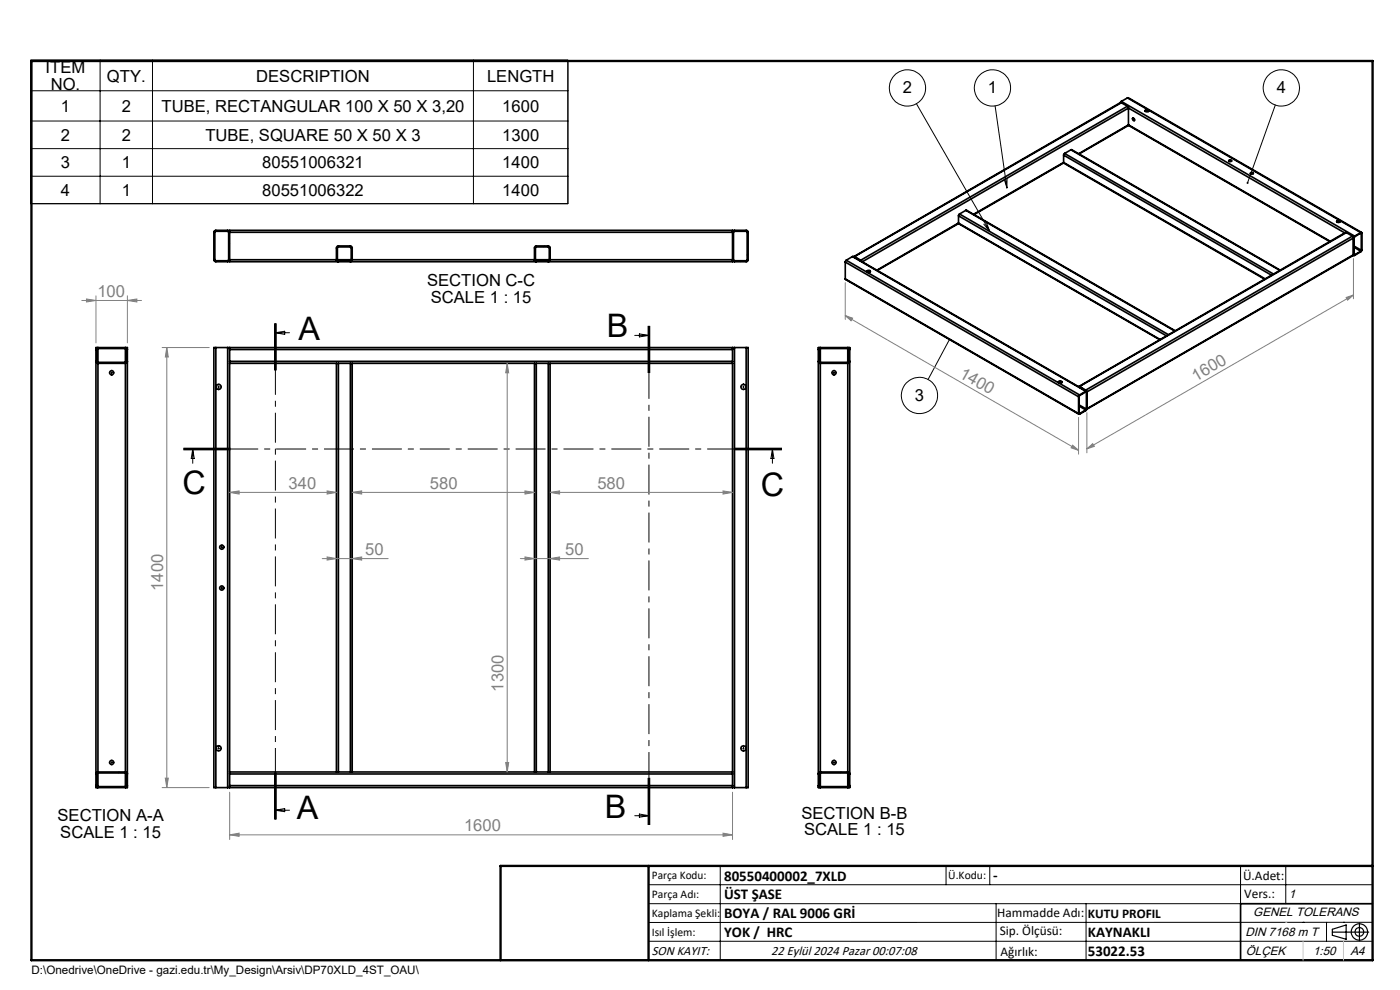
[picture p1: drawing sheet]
<svg xmlns="http://www.w3.org/2000/svg" width="297mm" height="210mm" viewBox="0 0 297 210" stroke-linecap="round" stroke-linejoin="round" font-family="sans-serif">
<g fill="none" stroke="#000" stroke-width=".35">
<path d="M225.6 34.5l42.7 24.7M225.6 34.6l-19 10.9M225.6 32.9v1.6M225.6 34.5l-19.1 11M225.6 32.9l44.1 25.5M225.6 34.5l42.8 24.7M225.8 32.6l-.2 .3M225.8 32.6l44.4 25.5M227.2 31.8l44.4 25.5M227.2 31.8l-1.4 .8M227.2 31.8l44.3 25.6M237.9 21.5l-.2 .3"/>
<path d="M237.9 21.8h-.2l-56.5 32.6M237.9 21.5l49.5 28.6M237.9 21.8l-56.6 32.6M237.9 21.8l1.3 .7M239.2 20.8l.2-.1 49.5 28.6M239.2 22.5l.2 .4M239.2 20.8l49.5 28.5M239.2 20.8l-1.3 .7M239.2 22.5l-56.6 32.7M239.4 26.5l-10.5 6.2M239.4 26.6l42.7 24.7M239.4 22.9v3.6"/>
<path d="M239.4 22.9l45.9 26.5M239.4 26.5l42.8 24.7M239.4 22.9l-56.4 32.6M239.4 26.5l-10.6 6.1M240.3 25a.28 .28 0 0 1 .4 .2 .28 .28 0 0 1-.3 .4l-.2-.3zM240.3 25.1l.4 .5M240.3 25.1l.4 .2M240.4 25l-.1 .1M240.6 25.5h.1M242.9 23.6l.3-.2 .5 .2M243 23.3h.2a.3 .3 0 0 1 .4 0 .3 .3 0 0 1 0 .4 .3 .3 0 0 1-.4 0l-.3-.1zM260.7 34.2l.2-.2 .4 .2"/>
<path d="M260.7 34l.2-.1a.25 .25 0 0 1 .3 0 .25 .25 0 0 1 0 .4 .25 .25 0 0 1-.3 0l-.2-.1zM265.3 36.7l.2-.1a.24 .24 0 0 1 .3 0 .24 .24 0 0 1 0 .4 .24 .24 0 0 1-.3-.1zM265.3 36.8l.2-.1 .4 .1M45.7 49.1h2.6l.2 .1v5.9l-.2 .2-2.7-.1zM48.7 49.3l-.3-.4h-2.7l-.3 .4v6l.3 .2h2.7l.3-.4M48.7 55.1v.4h106.7v-.4M48.7 49.3v-.4h106.7v.4M48.7 49.3v5.8M48.7 49.3h106.7M48.7 55.1h22.7M71.6 55.1h2.9M71.7 52.4h2.8v2.9l-2.9-.1z"/>
<path d="M71.8 55.5l-.3-.1-.1-.3v-2.5l.1-.4h.3h2.5l.3 .1 .1 2.9-.4 .3M74.7 55.1h38.7M113.6 55.1h2.9M113.6 52.4h2.8l.1 2.8-2.9 .1zM113.8 55.5l-.4-.3v-2.7l.4-.3h2.5l.4 .2v2.9l-.4 .2M116.7 55.1h38.7M155.4 49.3l.3-.4h2.7l.3 .3-.1 6.1-.2 .2h-2.7l-.3-.4M155.4 49.3v5.8M155.6 49.1h2.7l.2 .1v5.9l-.2 .2h-2.5l-.2-.1zM179.3 59.2l49.6 28.7M179.3 55.6l49.5 28.6M179.3 59.2l49.5 28.5"/>
<path d="M179.3 55.6v3.6M179.5 55.2l-.2 .4M179.5 55.2l49.5 28.6M180.8 54.4l49.7 28.6M180.8 54.4l49.5 28.6M180.8 54.4l-1.3 .8M181.2 54.6h.1M181.3 54.4l-.2 .1M181.3 54.6l1.4 .8M181.3 54.6h.1M181.3 54.4l1.3 .8M182.6 55.2l.2 .3"/>
<path d="M183.9 57.5a.37 .37 0 0 1 .4-.2 .37 .37 0 0 1 .3 .4l-.4 .1zM183.9 57.6l.3-.1 .4 .1M203.3 47.3l42.7 24.8M203.3 45.8v1.5M203.3 47.3l-17.3 10M203.3 45.8l44.2 25.5M203.3 47.3l42.8 24.7M203.4 47.4l-17.3 10M203.6 45.4l-.3 .4M203.6 45.4l44.3 25.6M204.9 44.6l44.4 25.6M204.9 44.6l-1.3 .8"/>
<path d="M204.9 44.6l44.3 25.6M283.6 46.9a.39 .39 0 0 1 .4-.2 .39 .39 0 0 1 .3 .4l-.4 .1-.3-.1zM283.6 47l.2-.1 .5 .1M285.6 49.3h-.2l-56.5 32.7M285.6 49.3l-56.6 32.7M285.6 49.3l1.3 .8M286.9 50.1l.2 .4M286.9 50.1l-56.6 32.7M287.1 54l-56.6 32.8M287.1 54.1l.1 .1M287.1 50.5l-56.5 32.6M287.1 54l-56.5 32.7"/>
<path d="M287.1 50.5v3.5M287.3 54h.1M287.3 52.2l1.5 .9M287.3 52.4l1.4 .9M287.4 50.1l-.3 .4M288.7 49.3l.2 .2v3.8l-1.6 .9-.2-.2M288.7 49.5h.1M288.7 49.5l-1.4 .8v3.7M288.7 49.3l-1.3 .8M288.7 53.3l-1.3 .7M288.8 53.1l-.1 .2M288.8 49.5v3.6"/>
<path d="M20.4 76.7l.1 .3 .3 .1M20.8 73.7l-.3 .1-.1 .3M20.8 73.9l-.2 .2v2.6l.2 .2M20.8 73.7h-.4v93.4h.4M20.8 77.1h5.8M20.8 73.7h5.8M20.8 76.9h5.8M20.8 73.9h5.8M20.8 73.9v3M20.8 77.1v86.7M26.6 73.7l.3 .2 .1 .2M26.6 73.9l.2 .2v2.6l-.2 .2"/>
<path d="M26.6 73.7h.4v93.4h-.4M26.6 73.9v3M26.6 77.1v86.7M27 76.7l-.2 .3-.2 .1M45.8 73.7h-.4v93.4h.4M45.8 73.7h2.5M45.8 73.7v93.4M48.3 73.7h.4M48.3 73.7v93.4M48.7 76.7v.4M48.7 73.7v.4M48.7 76.7h106.7"/>
<path d="M48.7 77.1h106.7M48.7 73.7h106.7M48.7 74.1h106.7M48.7 74.1v2.6M48.7 77.1v86.7M71.4 77.1v86.7M71.8 77.1v86.7M74.3 77.1v86.7M74.7 77.1v86.7M113.4 77.1v86.7M113.8 77.1v86.7M116.3 77.1v86.7"/>
<path d="M116.7 77.1v86.7M155.4 76.7v.4M155.4 73.7v.4M155.4 73.7h.4M155.4 74.1v2.6M155.4 77.1v86.7M155.8 73.7h2.5M155.8 73.7v93.4M158.3 73.7h.4v93.4h-.4M158.3 73.7v93.4M173.6 76.7l.1 .2 .3 .2M174 73.7l-.3 .2-.1 .2"/>
<path d="M174 73.9l-.2 .2v2.6l.2 .2M174 73.7h-.4v93.4h.4M174 77.1h5.8M174 73.7h5.8M174 76.9h5.8M174 73.9h5.8M174 73.9v3M174 77.1v86.7M179.8 73.7l.5 .4M179.8 73.9l.3 .2v2.6l-.3 .2M179.8 73.7h.5v93.4h-.5M179.8 73.9v3"/>
<path d="M179.8 77.1v86.7M180.3 76.7l-.5 .4M224.5 81a.36 .36 0 0 1 .5-.3 .36 .36 0 0 1 .2 .5l-.4 .1-.3-.2zM224.5 81.1l.3-.1 .5 .1M228.8 84.2v3.5M228.9 87.7h.1M228.9 85.9l1.6 .9M228.9 86.1l1.4 .9M229 82.1h.1M229 82h-.2M229 82.1l1.4 .8M229 83.8l-.2 .4"/>
<path d="M229 82l1.3 .8M230.3 82.8l.3 .3M230.3 83l.3 .1M230.3 83.1l-1.4 1v3.6M230.3 83.1l.2 .1M230.3 83l-1.3 .8M230.3 87l-1.3 .7M230.5 86.8l-.2 .2M230.5 83.2v3.6M230.6 86.7l-.2 .4-1.4 .8-.2-.2M230.6 83.1v3.6M20.4 166.6l.1 .4 .3 .1"/>
<path d="M20.8 163.8h-.3l-.1 .4M20.8 164l-.2 .1v2.6l.2 .2M20.8 167.1h5.8M20.8 163.8h5.8M20.8 166.9h5.8M20.8 164h5.8M20.8 164v2.9M26.6 163.8l.3 .1 .1 .3M26.6 164l.2 .1v2.6l-.2 .2M26.6 164v2.9M27 166.6l-.1 .4-.3 .1M45.8 167.1h2.5"/>
<path d="M48.3 167.1h.4M48.7 166.6v.5M48.7 163.8v.4M48.7 164.2v2.4M48.7 167.1h106.7M48.7 166.6h106.7M48.7 164.2h106.7M48.7 163.8h106.7M155.4 167.1h.4M155.4 166.6v.5M155.4 163.8v.4M155.4 164.2v2.4"/>
<path d="M155.8 167.1h2.5M173.6 166.6l.1 .4 .3 .1M174 163.8l-.3 .1-.1 .3M174 164l-.2 .1v2.6l.2 .2M174 167.1h5.8M174 163.8h5.8M174 166.9h5.8M174 164h5.8M174 164v2.9M179.8 163.8l.4 .1 .1 .3M179.8 164l.3 .1v2.6l-.3 .2M179.8 164v2.9"/>
<path d="M180.3 166.6l-.2 .4-.3 .1M291.2 191.7h-28v12"/>
<circle cx="23.7" cy="79.1" r=".44"/>
<circle cx="176.9" cy="79.1" r=".44"/>
<circle cx="46.4" cy="82.1" r=".53"/>
<circle cx="157.7" cy="82.1" r=".54"/>
<circle cx="47.1" cy="116.1" r=".43"/>
<circle cx="47" cy="124.7" r=".44"/>
<circle cx="46.4" cy="158.7" r=".53"/>
<circle cx="157.7" cy="158.7" r=".53"/>
<circle cx="23.7" cy="161.7" r=".43"/>
<circle cx="176.9" cy="161.7" r=".43"/>
</g>
<g fill="none" stroke="#000" stroke-width=".21">
<path d="M6.5 12.8h114v30.4h-114zM6.5 19.3h114M21.2 12.8v30.4M32.3 12.8v30.4M100.4 12.8v30.4M6.5 25.7h114M6.5 31.5h114M6.5 37.4h114M194.4 22l15.6 27.1M211.1 22.5l2.5 17.4M213 37.9l.6 2M213.6 37.8v2.1"/>
<path d="M270.5 22.3l-5.8 16.5M45.6 54.7l-.2 .3M48.7 51.6l-.2 .2M72 55.3l-.2 .2M74.7 52.6l-.2 .2M113.6 54.1l-.2 .2M115.5 52.2l-.2 .2M155.6 52.5l-.2 .2M157.3 55.3l-.2 .2M158.7 49.4l-.2 .2M158.7 53.9l-.2 .2M208.7 47.5l1.3 1.6"/>
<path d="M209.3 47.2l.7 1.9M20.6 74.1l-.2 .3M21 73.7l-.3 .3M23.5 79.1h.3M23.7 78.9v.3M27 76.7l-.4 .4M58.2 68.6v10M58.4 70.6h3M58.4 70.6l2-.3v.6zM58.4 68.6v10M58.6 68.6v10M134.7 71.1h3"/>
<path d="M135.6 70.8l2.1 .3-2.1 .4zM137.5 69.1v10M137.7 69.1v10M137.8 69.1v10M173.8 74.1l-.2 .3M174.2 73.7l-.2 .3M176.8 79.1h.3M176.9 78.9v.3M180.3 76.7l-.5 .4M201.4 72l-4.5 8.5M38.9 95.2h10M38.9 95.1h10"/>
<path d="M38.9 95.4h10M40.9 95.3l.3 2h-.6zM40.9 95.3v3M46.2 82.1h.3M46.4 81.9v.3M155.9 95.2h10M155.9 95.1h10M155.9 95.4h10M157.6 82.1h.3M157.7 81.9v.3M163.9 95.3v3M163.9 95.3l.3 2h-.7z"/>
<path d="M46.9 116.1h.3M47.1 115.9v.3M46.9 124.7h.3M47.1 124.6v.3M46.2 158.7h.3M46.4 158.6v.3M157.6 158.7h.3M157.7 158.6v.3M20.8 163.8l-.4 .3M22.2 166.9l-.3 .2M23.5 161.7h.3M23.7 161.6v.3"/>
<path d="M25.3 163.8l-.3 .2M58.2 163.8v10M58.4 171.9l2-.4v.7zM58.4 171.9h3M58.4 163.8v10M58.6 163.8v10zM134.7 173h3M135.6 172.7l2.1 .3-2.1 .3zM137.5 165v10M137.7 165v10M137.8 165v10M174 163.8l-.4 .3"/>
<path d="M175.4 166.9l-.2 .2M176.8 161.7h.3M176.9 161.6v.3M178.5 163.8l-.2 .2M137.6 187.7h153.6M137.6 191.7h153.6M137.6 199.7h153.6M152.8 183.7v20M200.7 183.7v4M210 183.7v4M211.3 191.7v12M230.4 191.7v12"/>
<path d="M263.2 183.7v20M272.8 183.7v8M276.4 195.6h.1M281.4 195.6v4.1M285 195.6h.1M291.2 195.6l-153.6 .1"/>
<circle cx="192.5" cy="18.6" r="3.8"/>
<circle cx="210.6" cy="18.7" r="3.9"/>
<circle cx="271.8" cy="18.7" r="3.9"/>
<circle cx="195.1" cy="83.9" r="3.9"/>
</g>
<g fill="none" stroke="#808080" stroke-width=".21">
<path d="M179.3 60v7.8M287.1 54.8v8.6M17.4 63.7h12.6M18.3 63.4l2.1 .3-2.1 .4zM20.4 62.8v9.9M27 63.7l2-.3v.7zM27 62.8v9.9M34.4 73.7h10M35.4 73.7l.3 2h-.6zM35.4 73.7v93.4M107.6 77.1l.3 2h-.6zM107.6 77.1v86.7"/>
<path d="M179.3 66.9l1.6 .6-.3 .5zM179.3 66.9l49.5 28.6M285.6 63.1l1.5-.5-1.2 1.1zM287.1 62.6l-56.5 32.6M227.5 94.4l1.3 1.1-1.6-.5zM228.8 88.5v7.8M230.6 95.2l1.2-1.1 .4 .6zM230.6 87.5v8.6M48.7 104.4l2-.3v.7zM48.7 104.4h22.7M68.4 118.5h13.9M69.4 104.1l2 .3-2 .4z"/>
<path d="M69.4 118.1l2 .4-2 .3zM74.7 104.4l2-.3v.7zM74.7 104.4h38.7M74.7 118.5l2-.4v.7zM110.4 118.5h14.4M111.4 104.1l2 .3-2 .4zM111.4 118.1l2 .4-2 .3zM116.7 118.5l2-.4v.7zM116.7 104.4l2-.3v.7zM116.7 104.4h38.7M153.4 104.1l2 .3-2 .4zM34.4 167.1h10"/>
<path d="M35.1 165.1h.6l-.3 2zM48.7 177.1l2-.4v.7zM48.7 168.1v10M48.7 177.1h106.7M107.3 161.7h.6l-.3 2.1zM153.4 176.7l2 .4-2 .3zM155.4 168.1v10"/>
</g>
<g fill="none" stroke="#000" stroke-width=".25">
<path d="M282.6 197.7h7.8M282.6 197.1l3-.9v3l-3-.8zM288.4 195.8v3.8M106.2 203.7h185"/>
<circle cx="288.4" cy="197.7" r="1.74"/>
<circle cx="288.4" cy="197.7" r=".93"/>
</g>
<g fill="none" stroke="#000" stroke-width=".21" stroke-dasharray="15.2 1.3 1.3 1.3" stroke-linecap="butt">
<path d="M23.4 79.1h-.3M23.7 78.7v-.2M23.7 79.4v.3M24 79.1h.3M176.6 79.1h-.3M176.9 78.7v-.2M176.9 79.4v.3M177.3 79.1h.2M46.1 82.1h-.4M46.4 82.4v.4M46.4 81.7v-.3M46.7 82.1h.4"/>
<path d="M157.4 82.1h-.4M157.7 82.4v.4M157.7 81.7v-.3M158.1 82.1h.3M46.7 116.1h-.2M47.1 116.4v.3M47.1 115.7v-.2M47.4 116.1h.3M46.7 124.7h-.2M47.1 125.1v.2M47.1 124.4v-.3M47.4 124.7h.3"/>
<path d="M46.1 158.7h-.4M46.4 159.1v.3M46.4 158.4v-.4M46.7 158.7h.4M157.4 158.7h-.4M157.7 159.1v.3M157.7 158.4v-.4M158.1 158.7h.3M23.4 161.7h-.3M23.7 161.4v-.3M23.7 162.1v.2M24 161.7h.3"/>
<path d="M176.6 161.7h-.3M176.9 161.4v-.3M176.9 162.1v.2M177.3 161.7h.2"/>
</g>
<path d="M58.4 68.6v105.2" fill="none" stroke="#000" stroke-width=".21" stroke-dasharray="6.3 1.3 1.3 1.3" stroke-dashoffset="1.3" stroke-linecap="butt"/>
<path d="M137.7 69.1v105.9" fill="none" stroke="#000" stroke-width=".21" stroke-dasharray="6.3 1.3 1.3 1.3" stroke-dashoffset="1" stroke-linecap="butt"/>
<path d="M165.9 95.2h-127" fill="none" stroke="#000" stroke-width=".21" stroke-dasharray="6.3 1.3 1.3 1.3" stroke-dashoffset=".6" stroke-linecap="butt"/>
<path d="M6.7 12.9h284.5v190.8h-284.5zM137.6 183.7v20M291.2 183.7h-185v20" fill="none" stroke="#000" stroke-width=".5"/>
<path d="M276.4 199.7v4M285 199.7v4" fill="none" stroke="#c0c0c0" stroke-width=".21"/>
<path d="M272.8 195.6h.1" fill="none" stroke="#c0c0c0" stroke-width=".25"/>
<path d="M201.3 71.8a.21 .21 0 0 0 0 .3 .21 .21 0 0 0 .3 0 .21 .21 0 0 0-.1-.3l-.1 .2 .1-.2zM264.5 38.7l-.1 .2 .2 .1 .1-.2-.1 .2h.2v-.4z" fill="#000"/>
<g fill="#808080">
<path d="M74.7 104.4l2-.3v.7zM111.4 104.1l2 .3-2 .4zM111.4 118.1l2 .4-2 .3zM116.7 118.5l2-.4v.7z"/>
<path d="M48.7 177.1l2-.4v.7zM153.4 176.7l2 .4-2 .3z"/>
<path d="M18.3 63.4l2.1 .3-2.1 .4zM27 63.7l2-.3v.7z"/>
<path d="M153.4 104.1l2 .3-2 .4zM116.7 104.4l2-.3v.7zM69.4 104.1l2 .3-2 .4zM48.7 104.4l2-.3v.7zM74.7 118.5l2-.4v.7zM69.4 118.1l2 .4-2 .3z"/>
<path d="M230.6 95.2l1.2-1.1 .4 .6zM285.6 63.1l1.5-.5-1.2 1.1z"/>
<path d="M35.4 73.7l.3 2h-.6zM35.1 165.1h.6l-.3 2zM107.6 77.1l.3 2h-.6zM107.3 161.7h.6l-.3 2.1z"/>
<path d="M179.3 66.9l1.6 .6-.3 .5zM227.5 94.4l1.3 1.1-1.6-.5z"/>
</g>
<g font-size="6.9">
<text x="128.8" y="71.5">B</text>
<text x="63.3" y="72">A</text>
<text x="38.7" y="104.9">C</text>
<text x="161.4" y="105.2">C</text>
<text x="63" y="173.7">A</text>
<text x="128.3" y="173.6">B</text>
</g>
<g font-size="3.5">
<text x="9.7" y="15.5">ITEM</text>
<text x="22.7" y="17.3">QTY.</text>
<text x="54.4" y="17.3">DESCRIPTION</text>
<text x="103.3" y="17.3">LENGTH</text>
<text x="10.8" y="19.1">NO.</text>
<text x="12.9" y="23.7">1</text>
<text x="25.8" y="23.7">2</text>
<text x="34.3" y="23.7">TUBE, RECTANGULAR 100 X 50 X 3,20</text>
<text x="106.6" y="23.7">1600</text>
<text x="191.5" y="19.8">2</text>
<text x="209.6" y="19.8">1</text>
<text x="270.9" y="19.8">4</text>
<text x="12.9" y="29.9">2</text>
<text x="25.8" y="29.9">2</text>
<text x="43.6" y="29.9">TUBE, SQUARE 50 X 50 X 3</text>
<text x="106.6" y="29.9">1300</text>
<text x="12.9" y="35.7">3</text>
<text x="25.8" y="35.7">1</text>
<text x="55.6" y="35.7">80551006321</text>
<text x="106.6" y="35.7">1400</text>
<text x="12.9" y="41.6">4</text>
<text x="25.8" y="41.6">1</text>
<text x="55.6" y="41.6">80551006322</text>
<text x="106.6" y="41.6">1400</text>
<text x="90.6" y="60.7">SECTION C-C</text>
<text x="91.4" y="64.2">SCALE 1 : 15</text>
<text x="194.1" y="85">3</text>
<text x="170" y="173.7">SECTION B-B</text>
<text x="12.2" y="174.2">SECTION A-A</text>
<text x="12.8" y="177.7">SCALE 1 : 15</text>
<text x="170.6" y="177.2">SCALE 1 : 15</text>
</g>
<g font-size="3.5" fill="#808080">
<text x="20.7" y="62.9">100</text>
<text x="203.4" y="79.9" transform="rotate(30 203.4 79.9)">1400</text>
<text x="253.7" y="80.9" transform="rotate(-30 253.7 80.9)">1600</text>
<text x="61.2" y="103.7">340</text>
<text x="91.2" y="103.7">580</text>
<text x="126.7" y="103.7">580</text>
<text x="77.5" y="117.7">50</text>
<text x="119.9" y="117.7">50</text>
<text x="34.6" y="125.4" transform="rotate(-90 34.6 125.4)">1400</text>
<text x="106.8" y="146.7" transform="rotate(-90 106.8 146.7)">1300</text>
<text x="98.4" y="176.3">1600</text>
</g>
<g font-size="3.2">
<text x="153.6" y="186.8">80550400002_7XLD</text>
<text x="153.6" y="190.8">ÜST ŞASE</text>
<text x="210.7" y="186.6">-</text>
<text x="153.6" y="194.8">BOYA / RAL 9006 GRİ</text>
<text x="153.6" y="198.8">YOK / HRC</text>
<text x="230.8" y="198.7">KAYNAKLI</text>
<text x="230.8" y="202.8">53022.53</text>
</g>
<g font-size="2.8">
<text x="263.7" y="186.7">Ü.Adet:</text>
<text x="263.9" y="190.5">Vers.:</text>
<text x="211.5" y="194.5">Hammadde Adı:</text>
<text x="230.8" y="194.7">KUTU PROFIL</text>
<text x="138.3" y="202.6">SON KAYIT:</text>
<text x="163.6" y="202.6">22 Eylül 2024 Pazar 00:07:08</text>
<text x="212.1" y="198.4">Sip. Ölçüsü:</text>
<text x="212.2" y="202.7">Ağırlık:</text>
</g>
<g font-size="2.6">
<text x="273.4" y="190.4">1</text>
<text x="265.9" y="194.4">GENEL TOLERANS</text>
<text x="264.2" y="198.5">DIN 7168 m T</text>
<text x="264.3" y="202.6">ÖLÇEK</text>
<text x="278.5" y="202.6">1:50</text>
<text x="286.5" y="202.6">A4</text>
</g>
<g font-size="2.5">
<text x="138.3" y="186.4">Parça Kodu:</text>
<text x="138.3" y="190.5">Parça Adı:</text>
<text x="201.2" y="186.5">Ü.Kodu:</text>
<text x="138.3" y="194.5">Kaplama Şekli:</text>
<text x="138.3" y="198.6">Isıl İşlem:</text>
<text x="6.7" y="206.7">D:\Onedrive\OneDrive - gazi.edu.tr\My_Design\Arsiv\DP70XLD_4ST_OAU\</text>
</g>
</svg>
